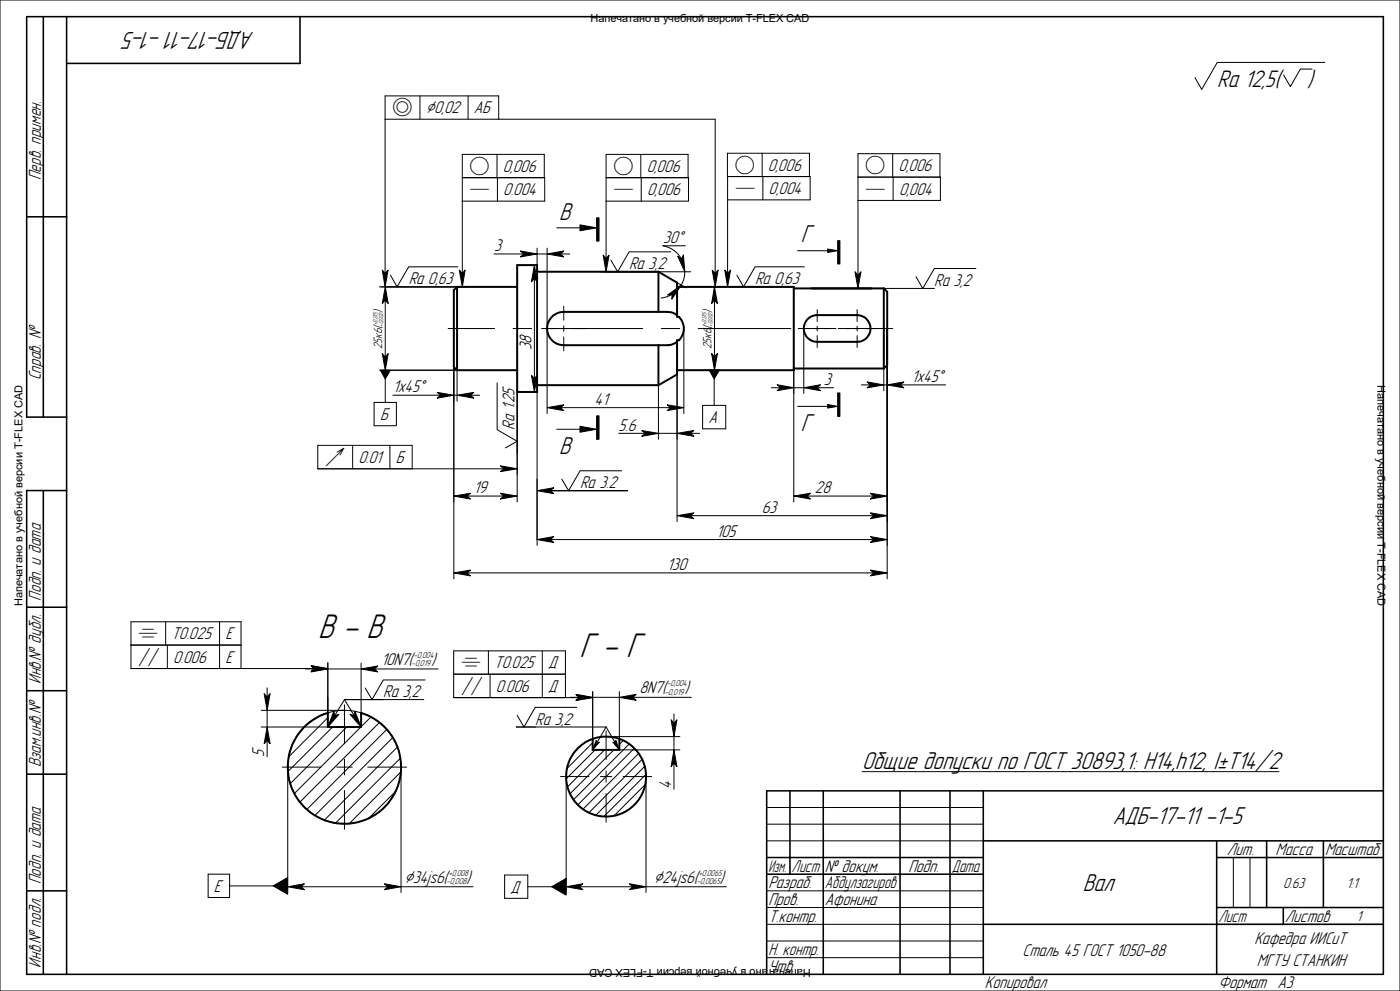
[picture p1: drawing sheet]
<svg xmlns="http://www.w3.org/2000/svg" width="420mm" height="297mm" viewBox="0 0 420 297" stroke-linecap="round" stroke-linejoin="round" font-family="sans-serif">
<g fill="none" stroke="#000" stroke-width=".3">
<path d="M0 0h420v297h-420zM397.4 18.7h-32.2l-4.7 8.1-2-3.5M115.5 35.7h99v46.3M126 28.7v7M140.4 28.7v7M149.6 35.7v-7h-34.1v53.3M393.6 20.7h-3.5l-3 5.3-2-3.5M138.7 53.3h24.7v7h-24.7M149.1 46.3v7M149.2 53.3v7M163.3 53.3v-7h-24.6v35.7M181.8 53.3h24.7v7h-24.7"/>
<path d="M192.2 46.3v7M192.4 53.3v7M206.4 53.3v-7h-24.6v31.2M218.2 52.9h24.8v7h-24.7M228.6 45.9v7M228.9 52.9v7M242.8 52.9v-7h-24.6l.1 36.1M257.4 53.1h24.7v7h-24.7M267.8 46.1v7M267.9 53.1v7M282 53.1v-7h-24.6v36.4M137.3 80h-14.7l-3.5 6-2-3.5"/>
<path d="M148.2 76.1h8.9M161.1 74.4v5.1h-2.6M161.1 76.1h3M164.1 74.4v49.6M167 68.3h7M168.1 76.1h2.8M198.9 73.7a7.7 7.7 0 0 1 5.5 3.9M198.9 73.7h.1M198.9 73.7h6.7M201.3 75.5h-12.6l-3.4 5.9-2-3.4M239.3 75.1h9M241.3 80h-14.8l-3.4 6-2-3.5"/>
<path d="M113.8 86h26.6M115.6 90v17M134.5 98.5h13.9M153.9 98.5h5.6M160.3 83.5v30M162.5 98.5h30.3M169.1 91.8v4.2M169.1 97.6v1.7M180.1 81.4h27.1M198.4 98.5h5.5M201.8 88.1l-1.9 .9-1.6 .3M203.1 86h35"/>
<path d="M203.1 84.7l2.8 1.6M205.1 98.5v25.5M205.4 81.4l-.3 2.5-.7 1.5M209.5 98.5h27.7M214.3 90v17M239.5 98.5h11.3M241.1 98.5v19.4M245.2 92.8v3.6M245.2 97.7v1.5M251.5 98.5h16.3M255.7 86.4h24.6M257.1 92.8v3.6"/>
<path d="M257.1 97.7v1.5M265.1 98.5v18.6M266.1 98.5v75M292.8 80.5h-12.5l-3.5 5.9-2-3.4M113.8 111h23.3v9.2M115.6 113.6v7M117.9 118.4h14.2M136.1 110v63.5M136.1 118.4h1M141.1 118.4h2.8M149.1 114.8v14l6.1 3.4-3.6 2M155.2 117.5v33"/>
<path d="M158.5 117.5h2.6v45.9M169.1 101v4.1M197.5 115.4v16.3M203.1 112.2v44.1M203.1 111h12.9M214.2 113.6v7.9M231.4 116.2h2.7M238.1 111v39.5M238.1 116.2h3M245.2 100.6v3.5M245.2 116.2h4.9M257.1 100.6v3.5"/>
<path d="M258.4 115.4h2.7M265.1 115.4h1M270.1 115.4h13.6M105.8 133.5v7M112.2 120.6h6.7v7h-6.7zM117 133.5v7M167 128.7h7M168.1 122.2h33M185.6 129.9h7.9M197.5 129.9h5.6M207.1 129.9h2.8M210.8 121.5h6.9v7h-6.9z"/>
<path d="M239.3 121.8h9M123.7 140.5v-7h-28.4v7h55.8M140.1 148.7h11M165.1 147.1h23.2h-23.2M186.5 141.1h-12.5l-3.4 6-2.1-3.5M207.1 154.6h55M242.1 148.7h20M140.1 171.7h122M165.1 161.7h97M39.3 193.3h33M49.7 186.4v6.9M50.2 193.3v7.1"/>
<path d="M65.9 186.4v14M98.3 198.6v19.3h-19.9M108.3 198.8v14.9M146.5 195.1v7M162.7 195.1v14M72.3 200.4v-14h-33v14h55M78.4 212.9h24.9M80.1 206.2v2.7M80.1 212.9v5M91.5 217.7l-.4 .4M91.6 200.5h2.7M98.3 215.1l-11.7 11.7"/>
<path d="M98.3 200.5h10M99.8 217.9l-13.4 13.4M103.3 211.2v11.7M103.3 209.7l-2.9 4.8M103.3 209.7l3 4.8M103.3 209.7h23.8M104 217.9l-16.9 17M108.2 217.9l-19.9 19.9M111.3 214.9l-3 2.9M112.3 200.5h19.1M113.8 216.5l-23.8 23.9M116 218.6l-24 24"/>
<path d="M127.5 203.8h-12.5l-3.4 5.9-2-3.5M136.1 202.1h33.5M147 202.1v7M154.9 217.9h26.9M169.6 209.1v-14h-33.5v14h37.7M171.1 209h2.7M173.1 212h-12.5l-3.4 5.9-2-3.5M177.8 209h8M177.8 207.3v14.1M181.8 219.1v8.5M181.8 217.9l-2.8 4.8M181.8 217.9l2.8 4.8"/>
<path d="M185.8 207.3v14.1M189.8 209h17.6M202.2 214v2.7M80.1 221.9v4.9M84.7 229.9h11.6M86.3 229.9v37.6M101 229.9h4.7M103.3 227.5v4.7M103.3 236.9v11.7M110.3 229.9h11.7M117.9 221l-23.4 23.4M118.7 237.2l-8.1 8.1"/>
<path d="M119.2 223.9l-21.9 21.9M119.6 224.9a17 17 0 0 0-26.2-8.8 17 17 0 0 0 0 27.6 17 17 0 0 0 26.2-8.8v.1M120.1 227.2l-19.4 19.5M120.3 231.4l-15.5 15.4M120.3 229.9v37.6M168.1 232.7h8.6M169.8 232.7v34.8M173.4 224.2l-.1 .1M177.8 222.6l-7.7 7.8M178.5 224.7l-8.7 8.7M180.1 232.7h3.4M181.4 224.7l-11.2 11.1"/>
<path d="M181.8 231.1v3.3M181.8 237.9v8.5M181.8 220.8h22.2M184.1 224.7l-13.1 13.2M185.8 224.7h18.2M186.9 232.7h8.6M187 221.9l-1.2 1.2M188.8 223l-16.8 16.7M190.3 224.3l-16.9 16.9M191.6 225.8l-16.7 16.7M192.7 227.6l-16 16M193.4 229.7l-14.7 14.6"/>
<path d="M193.6 235.1l-9.4 9.4M193.8 232.1l-12.7 12.6M193.8 232.7v34.8M202.2 220.8v3.9M202.2 228.7v7.9M258.6 231.3h125.1M230 252h65M230 242h65M230 247h65M370 257v15M375 257v15M62.4 262h6.5v7h-6.5z"/>
<path d="M68.9 265.5h13.1M90.3 265.8h26M120.3 265.8h21.6M151.4 262.3h6.9v6.9h-6.9zM158.3 265.8h7.2M173.8 265.8h16M193.8 265.8h24.1M230 277h65M230 267h65M230 272h65M365 277h50M230 282h65"/>
<path d="M230 287h65"/>
</g>
<g fill="none" stroke="#000" stroke-width=".59">
<path d="M155.2 79.5h5.9v38h-5.9zM137.1 86h18.1M137.1 86v25M137.1 86l-1 1v23l1 1M161.1 81.4h36.4M197.5 81.4l5.6 3.3v10.3h.6a5 5 0 0 1 0 7h-.6v10.2l-5.6 3.2M197.5 81.4v12.1M203.1 94.4a4.6 4.6 0 0 0-2.9-.9h-31.1a5 5 0 0 0-5 5 5 5 0 0 0 5 5h31.1a4.8 4.8 0 0 0 2.9-1.1M203.1 86h35v25h-35M238.1 86.4h27M242.1 95.8l.9-.7 1.6-.6 12.5-.1a4 4 0 0 1 4 4 4 4 0 0 1-4 4h-11.9a4 4 0 0 1-3.7-2.3 4 4 0 0 1 .6-4.3zM265.1 86.4l1 1.1v22l-1 .9"/>
<path d="M265.1 86.4v24M137.1 111h18.1M161.1 115.4h36.4M197.5 103.5v11.9M238.1 110.4h27M91.1 218l2.8-2.3 2.2-1.2 2.2-.8v4.2h10v-4.2a17 17 0 0 1 10.3 23.7 17 17 0 0 1-25.1 6.4 17 17 0 0 1-2.4-25.8zM177.8 221.4v3.3h8v-3.3"/>
<circle cx="181.8" cy="232.7" r="12"/>
</g>
<g fill="#000" stroke="#000" stroke-width=".3">
<path d="M156.1 75.2l5 .9-5 .9 1-.9z" fill-rule="evenodd"/>
<path d="M164.1 76.1l5-.9-1 .9 1 .9z" fill-rule="evenodd"/>
<path d="M174 67.4l5 .9-5 .9z" fill-rule="evenodd"/>
<path d="M179 65.3h.7v7h-.7z" fill-rule="evenodd"/>
<path d="M180.9 76.5l.9 1 .9-1-.9 4.9z" fill-rule="evenodd"/>
<path d="M203.3 76.8l1.1 .8 .6-1.2 .4 5z" fill-rule="evenodd"/>
<path d="M248.3 74.6l3 .5-3 .5z" fill-rule="evenodd"/>
<path d="M251.3 72.1h.7v7h-.7z" fill-rule="evenodd"/>
<path d="M114.7 80.9l.8 1.1 .9-1.1-.9 5.1z" fill-rule="evenodd"/>
<path d="M115.6 86l.9 5-.9-1-.9 1z" fill-rule="evenodd"/>
<path d="M137.8 80.9l.9 1.1 .8-1.1-.8 5.1z" fill-rule="evenodd"/>
<path d="M160.3 79.5l.9 5-.9-1-.9 1z" fill-rule="evenodd"/>
<path d="M200.3 88.4l4.1-3-2.9 4.3 .1-1.4z" fill-rule="evenodd"/>
<path d="M213.7 80.9l.8 1.1 .9-1.1-.9 5.1z" fill-rule="evenodd"/>
<path d="M214.3 86l.9 5-.9-1-.8 1z" fill-rule="evenodd"/>
<path d="M217.4 80.9l.9 1.1 .9-1.1-.9 5.1z" fill-rule="evenodd"/>
<path d="M256.5 81.4l.9 1.1 .9-1.1-.9 5z" fill-rule="evenodd"/>
<path d="M114.7 106l.9 1 .9-1-.9 5z" fill-rule="evenodd"/>
<path d="M114.1 111h3l-1.5 2.6z" fill-rule="evenodd"/>
<path d="M131.1 117.6l5 .8-5 .9 1-.9z" fill-rule="evenodd"/>
<path d="M137.1 118.4l5.1-.8-1.1 .8 1.1 .9z" fill-rule="evenodd"/>
<path d="M159.4 112.5l.9 1 .9-1-.9 5z" fill-rule="evenodd"/>
<path d="M213.5 106l.8 1 .9-1-.9 5z" fill-rule="evenodd"/>
<path d="M212.8 111h3l-1.6 2.6z" fill-rule="evenodd"/>
<path d="M233.1 115.3l5 .9-5 .9 1-.9z" fill-rule="evenodd"/>
<path d="M241.1 116.2l5-.9-.9 .9 .9 .9z" fill-rule="evenodd"/>
<path d="M260.1 114.5l5 .9-5 .8 1-.8z" fill-rule="evenodd"/>
<path d="M266.1 115.4l5-.9-1 .9 1 .8z" fill-rule="evenodd"/>
<path d="M164.1 122.2l5-.9-1 .9 1 .9z" fill-rule="evenodd"/>
<path d="M174 127.8l5 .9-5 .8z" fill-rule="evenodd"/>
<path d="M179 124.6h.7v7.1h-.7z" fill-rule="evenodd"/>
<path d="M192.5 129l5 .9-5 .9 1-.9z" fill-rule="evenodd"/>
<path d="M200.2 121.3l4.9 .9-4.9 .9 .9-.9z" fill-rule="evenodd"/>
<path d="M203.1 129.9l5.1-.9-1.1 .9 1.1 .9z" fill-rule="evenodd"/>
<path d="M248.3 121.2l3 .6-3 .5z" fill-rule="evenodd"/>
<path d="M251.3 117.8h.7v7h-.7z" fill-rule="evenodd"/>
<path d="M136.1 148.7l5-.9-1 .9 1 .9z" fill-rule="evenodd"/>
<path d="M150.1 147.8l5.1 .9-5.1 .9 1-.9z" fill-rule="evenodd"/>
<path d="M150.1 139.6l5.1 .9-5.1 .9 1-.9z" fill-rule="evenodd"/>
<path d="M161.1 147.1l5-.9-1 .9 1 .9z" fill-rule="evenodd"/>
<path d="M203.1 154.6l5.1-.9-1.1 .9 1.1 .8z" fill-rule="evenodd"/>
<path d="M238.1 148.7l5-.9-1 .9 1 .9z" fill-rule="evenodd"/>
<path d="M261.1 147.8l5 .9-5 .9 1-.9z" fill-rule="evenodd"/>
<path d="M261.1 153.7l5 .9-5 .8 1-.8z" fill-rule="evenodd"/>
<path d="M136.1 171.7l5-.8-1 .8 1 .9z" fill-rule="evenodd"/>
<path d="M161.1 161.7l5-.9-1 .9 1 .9z" fill-rule="evenodd"/>
<path d="M261.1 170.9l5 .8-5 .9 1-.9z" fill-rule="evenodd"/>
<path d="M261.1 160.8l5 .9-5 .9 1-.9z" fill-rule="evenodd"/>
<path d="M108.3 200.5l5-.9-1 .9 1 .9z" fill-rule="evenodd"/>
<path d="M79.2 207.9l.9 1 .9-1-.9 5z" fill-rule="evenodd"/>
<path d="M93.3 199.6l5 .9-5 .9 1-.9z" fill-rule="evenodd"/>
<path d="M93.3 199.5l5 .9-5 .8 1-.8z" fill-rule="evenodd"/>
<path d="M100.2 213.1l.2 1.4 1.3-.4-3.4 3.8z" fill-rule="evenodd"/>
<path d="M105 214.1l1.3 .4 .2-1.4 1.8 4.8z" fill-rule="evenodd"/>
<path d="M172.8 208.1l5 .9-5 .9 1-.9z" fill-rule="evenodd"/>
<path d="M172.8 208.2l5 .9-5 .8 1-.8z" fill-rule="evenodd"/>
<path d="M185.8 209l5-.9-1 .9 1 .9z" fill-rule="evenodd"/>
<path d="M201.3 215.7l.9 1 .9-1-.9 5.1z" fill-rule="evenodd"/>
<path d="M80.1 217.9l.9 5-.9-1-.9 1z" fill-rule="evenodd"/>
<path d="M178.9 221.9l.1 .8 .8-.3-2 2.3z" fill-rule="evenodd"/>
<path d="M183.9 222.4l.7 .3 .1-.8 1.1 2.8z" fill-rule="evenodd"/>
<path d="M202.2 224.7l.9 5-.9-1-.9 1z" fill-rule="evenodd"/>
<path d="M82 265.5l4.3-2.5v5z" fill-rule="evenodd"/>
<path d="M86.3 265.8l5-.9-1 .9 1 .9z" fill-rule="evenodd"/>
<path d="M115.3 264.9l5 .9-5 .9 1-.9z" fill-rule="evenodd"/>
<path d="M165.5 265.8l4.3-2.5v5z" fill-rule="evenodd"/>
<path d="M169.8 265.8l5-.9-1 .9 1 .9z" fill-rule="evenodd"/>
<path d="M188.8 264.9l5 .9-5 .9 1-.9z" fill-rule="evenodd"/>
</g>
<g fill="none" stroke="#000" stroke-width=".47">
<path d="M13 5v120M20 5v287M90 5v14h-70M8 65h12M20 125h-12v-120h407v287h-407v-145h12M13 147v145M8 182h12M8 207h12M8 232h12M237 237v25M247 237v55M270 237v55"/>
<path d="M285 237v55M295 237v55M415 237h-185v55M230 257h65M295 252h120M365 257h50M365 252v40M380 252v20M397 252v20M8 267h12M230 262h65M295 277h120"/>
<path d="M365 272h50M385 272v5"/>
</g>
<g font-size="9.5">
<text x="95.4" y="191.1">В - В</text>
<text x="173.8" y="196.9">Г - Г</text>
</g>
<g font-size="6.8">
<text x="76.2" y="9.5" transform="rotate(-180 76.2 9.5)">АДБ-17-11 -1-5</text>
<text x="167.7" y="65.8">В</text>
<text x="240.2" y="72.6">Г</text>
<text x="240.2" y="129.3">Г</text>
<text x="167.7" y="136.1">В</text>
<text x="258.6" y="230.5">Общие допуски по ГОСТ 30893,1: Н14,h12, I±T14/2</text>
<text x="333.8" y="247">АДБ-17-11 -1-5</text>
<text x="324.9" y="267">Вал</text>
</g>
<g font-size="6.7">
<text x="365.2" y="26">Ra 12,5(</text>
<text x="392.1" y="26">)</text>
</g>
<g font-size="5.4">
<text x="127.7" y="34">B</text>
<text x="203.2" y="72.8">w</text>
<text x="125.6" y="117.6">w</text>
<text x="281.2" y="114.5">w</text>
<text x="121.3" y="264.5">B</text>
<text x="196.1" y="264.5">B</text>
</g>
<g font-size="5.1">
<text x="117.8" y="34">S</text>
<text x="140.9" y="51.5">R</text>
<text x="184" y="51.5">R</text>
<text x="220.4" y="51.2">R</text>
<text x="259.6" y="51.3">R</text>
<text x="140.9" y="58.5">N</text>
<text x="184" y="58.5">N</text>
<text x="220.5" y="58.2">N</text>
<text x="259.6" y="58.3">N</text>
<text x="97.6" y="138.7">V</text>
<text x="41.5" y="191.6">T</text>
<text x="41.5" y="198.6">M</text>
<text x="138.3" y="200.3">T</text>
<text x="138.3" y="207.3">M</text>
</g>
<g font-size="4.7">
<text x="130.2" y="34">0,02</text>
<text x="142.2" y="34">АБ</text>
<text x="12.2" y="54" transform="rotate(-90 12.2 54)">Перв. примен.</text>
<text x="150.8" y="51.5">0,006</text>
<text x="194" y="51.5">0,006</text>
<text x="230.4" y="51.2">0,006</text>
<text x="269.6" y="51.3">0,006</text>
<text x="151" y="58.5">0.004</text>
<text x="194.1" y="58.5">0,006</text>
<text x="230.6" y="58.2">0,004</text>
<text x="269.7" y="58.3">0,004</text>
<text x="148.2" y="75.2">3</text>
<text x="198.9" y="72.8">30</text>
<text x="188.7" y="80.7">Ra 3,2</text>
<text x="122.6" y="85.2">Ra 0,63</text>
<text x="226.5" y="85.2">Ra 0,63</text>
<text x="280.3" y="85.7">Ra 3,2</text>
<text x="159.4" y="105" transform="rotate(-90 159.4 105)">38</text>
<text x="12.2" y="114" transform="rotate(-90 12.2 114)">Справ. №</text>
<text x="117.9" y="117.6">1x45</text>
<text x="247.1" y="115.3">3</text>
<text x="273.5" y="114.5">1x45</text>
<text x="114" y="125.9">Б</text>
<text x="178.4" y="121.3">41</text>
<text x="154.4" y="128.8" transform="rotate(-90 154.4 128.8)">Ra 1.25</text>
<text x="185.6" y="129">5.6</text>
<text x="212.6" y="126.7">А</text>
<text x="107.5" y="138.7">0.01</text>
<text x="118.7" y="138.7">Б</text>
<text x="142" y="147.8">19</text>
<text x="174" y="146.3">Ra 3.2</text>
<text x="244.5" y="147.8">28</text>
<text x="228.5" y="153.7">63</text>
<text x="214.8" y="160.8">105</text>
<text x="200.1" y="170.9">130</text>
<text x="12.2" y="180" transform="rotate(-90 12.2 180)">Подп. и дата</text>
<text x="51.4" y="191.6">T0.025</text>
<text x="67.7" y="191.6">Е</text>
<text x="51.9" y="198.6">0.006</text>
<text x="67.7" y="198.6">Е</text>
<text x="114.3" y="199.3">10N7(</text>
<text x="129.5" y="199.3">)</text>
<text x="148.3" y="200.3">T0.025</text>
<text x="164.5" y="200.3">Д</text>
<text x="12.2" y="205" transform="rotate(-90 12.2 205)">Инв.№ дубл.</text>
<text x="115" y="209">Ra 3,2</text>
<text x="148.8" y="207.3">0.006</text>
<text x="164.5" y="207.3">Д</text>
<text x="191.8" y="207.8">8N7(</text>
<text x="205.4" y="207.8">)</text>
<text x="160.6" y="217.3">Ra 3,2</text>
<text x="79.2" y="226.8" transform="rotate(-90 79.2 226.8)">5</text>
<text x="12.2" y="230" transform="rotate(-90 12.2 230)">Взам.инв.№</text>
<text x="201.3" y="236.6" transform="rotate(-90 201.3 236.6)">4</text>
<text x="368" y="256.2">Лит.</text>
<text x="382.7" y="256.2">Масса</text>
<text x="397.5" y="256.2">Масштаб</text>
<text x="237.5" y="261.2">Лист</text>
<text x="247.5" y="261.2">№ докум.</text>
<text x="272.5" y="261.2">Подп.</text>
<text x="285.5" y="261.2">Дата</text>
<text x="12.2" y="265" transform="rotate(-90 12.2 265)">Подп. и дата</text>
<text x="64.2" y="267.3">Е</text>
<text x="123.8" y="264.5">34js6(</text>
<text x="140" y="264.5">)</text>
<text x="153.1" y="267.5">Д</text>
<text x="198.6" y="264.5">24js6(</text>
<text x="216" y="264.5">)</text>
<text x="230.5" y="266.3">Разраб.</text>
<text x="247.5" y="266.3">Абдулзагиров</text>
<text x="230.5" y="271.3">Пров.</text>
<text x="247.5" y="271.3">Афонина</text>
<text x="230.5" y="276.3">Т.контр.</text>
<text x="365.5" y="276.3">Лист</text>
<text x="385.5" y="276.3">Листов</text>
<text x="230.5" y="286.3">Н. контр.</text>
<text x="306.8" y="286.6">Сталь 45 ГОСТ 1050-88</text>
<text x="376.3" y="283">Кафедра ИИСиТ</text>
<text x="12.2" y="290" transform="rotate(-90 12.2 290)">Инв.№ подл.</text>
<text x="230.5" y="291.3">Утв.</text>
<text x="377" y="289.5">МГТУ СТАНКИН</text>
<text x="295.5" y="296.2">Копировал</text>
<text x="365.5" y="296.2">Формат</text>
<text x="383.2" y="296.2">A3</text>
</g>
<text font-size="4.6" x="230.5" y="261.2">Изм.</text>
<g font-size="4.1">
<text x="385" y="266">0.63</text>
<text x="404" y="266">1:1</text>
<text x="407" y="276">1</text>
</g>
<g font-size="3.4">
<text x="114.7" y="93.7" transform="rotate(-90 114.7 93.7)">)</text>
<text x="213.5" y="93.7" transform="rotate(-90 213.5 93.7)">)</text>
<text x="114.7" y="104.6" transform="rotate(-90 114.7 104.6)">25к6(</text>
<text x="213.5" y="104.6" transform="rotate(-90 213.5 104.6)">25к6(</text>
</g>
<g font-size="3.3">
<text x="177.2" y="6.6">Напечатано в учебной версии T-FLEX CAD</text>
<text x="413.3" y="115.3" transform="rotate(90 413.3 115.3)">Напечатано в учебной версии T-FLEX CAD</text>
<text x="6.7" y="181.7" transform="rotate(-90 6.7 181.7)">Напечатано в учебной версии T-FLEX CAD</text>
<text x="243.2" y="290.4" transform="rotate(-180 243.2 290.4)">Напечатано в учебной версии T-FLEX CAD</text>
</g>
<g font-size="2.4">
<text x="124.1" y="197.1">-0,004</text>
<text x="123.5" y="199.6">-0,019</text>
<text x="199.5" y="208.2">-0,019</text>
<text x="200.2" y="205.7">-0,004</text>
<text x="134.6" y="262.4">+0,008</text>
<text x="209.7" y="262.4">+0,0065</text>
<text x="134" y="264.9">-0,008</text>
<text x="209" y="264.9">-0,0065</text>
</g>
<g font-size="1.7">
<text x="113.2" y="97.4" transform="rotate(-90 113.2 97.4)">+0,015</text>
<text x="114.9" y="97.9" transform="rotate(-90 114.9 97.9)">+0,002</text>
<text x="212" y="97.4" transform="rotate(-90 212 97.4)">+0,015</text>
<text x="213.7" y="97.9" transform="rotate(-90 213.7 97.9)">+0,002</text>
</g>
</svg>
